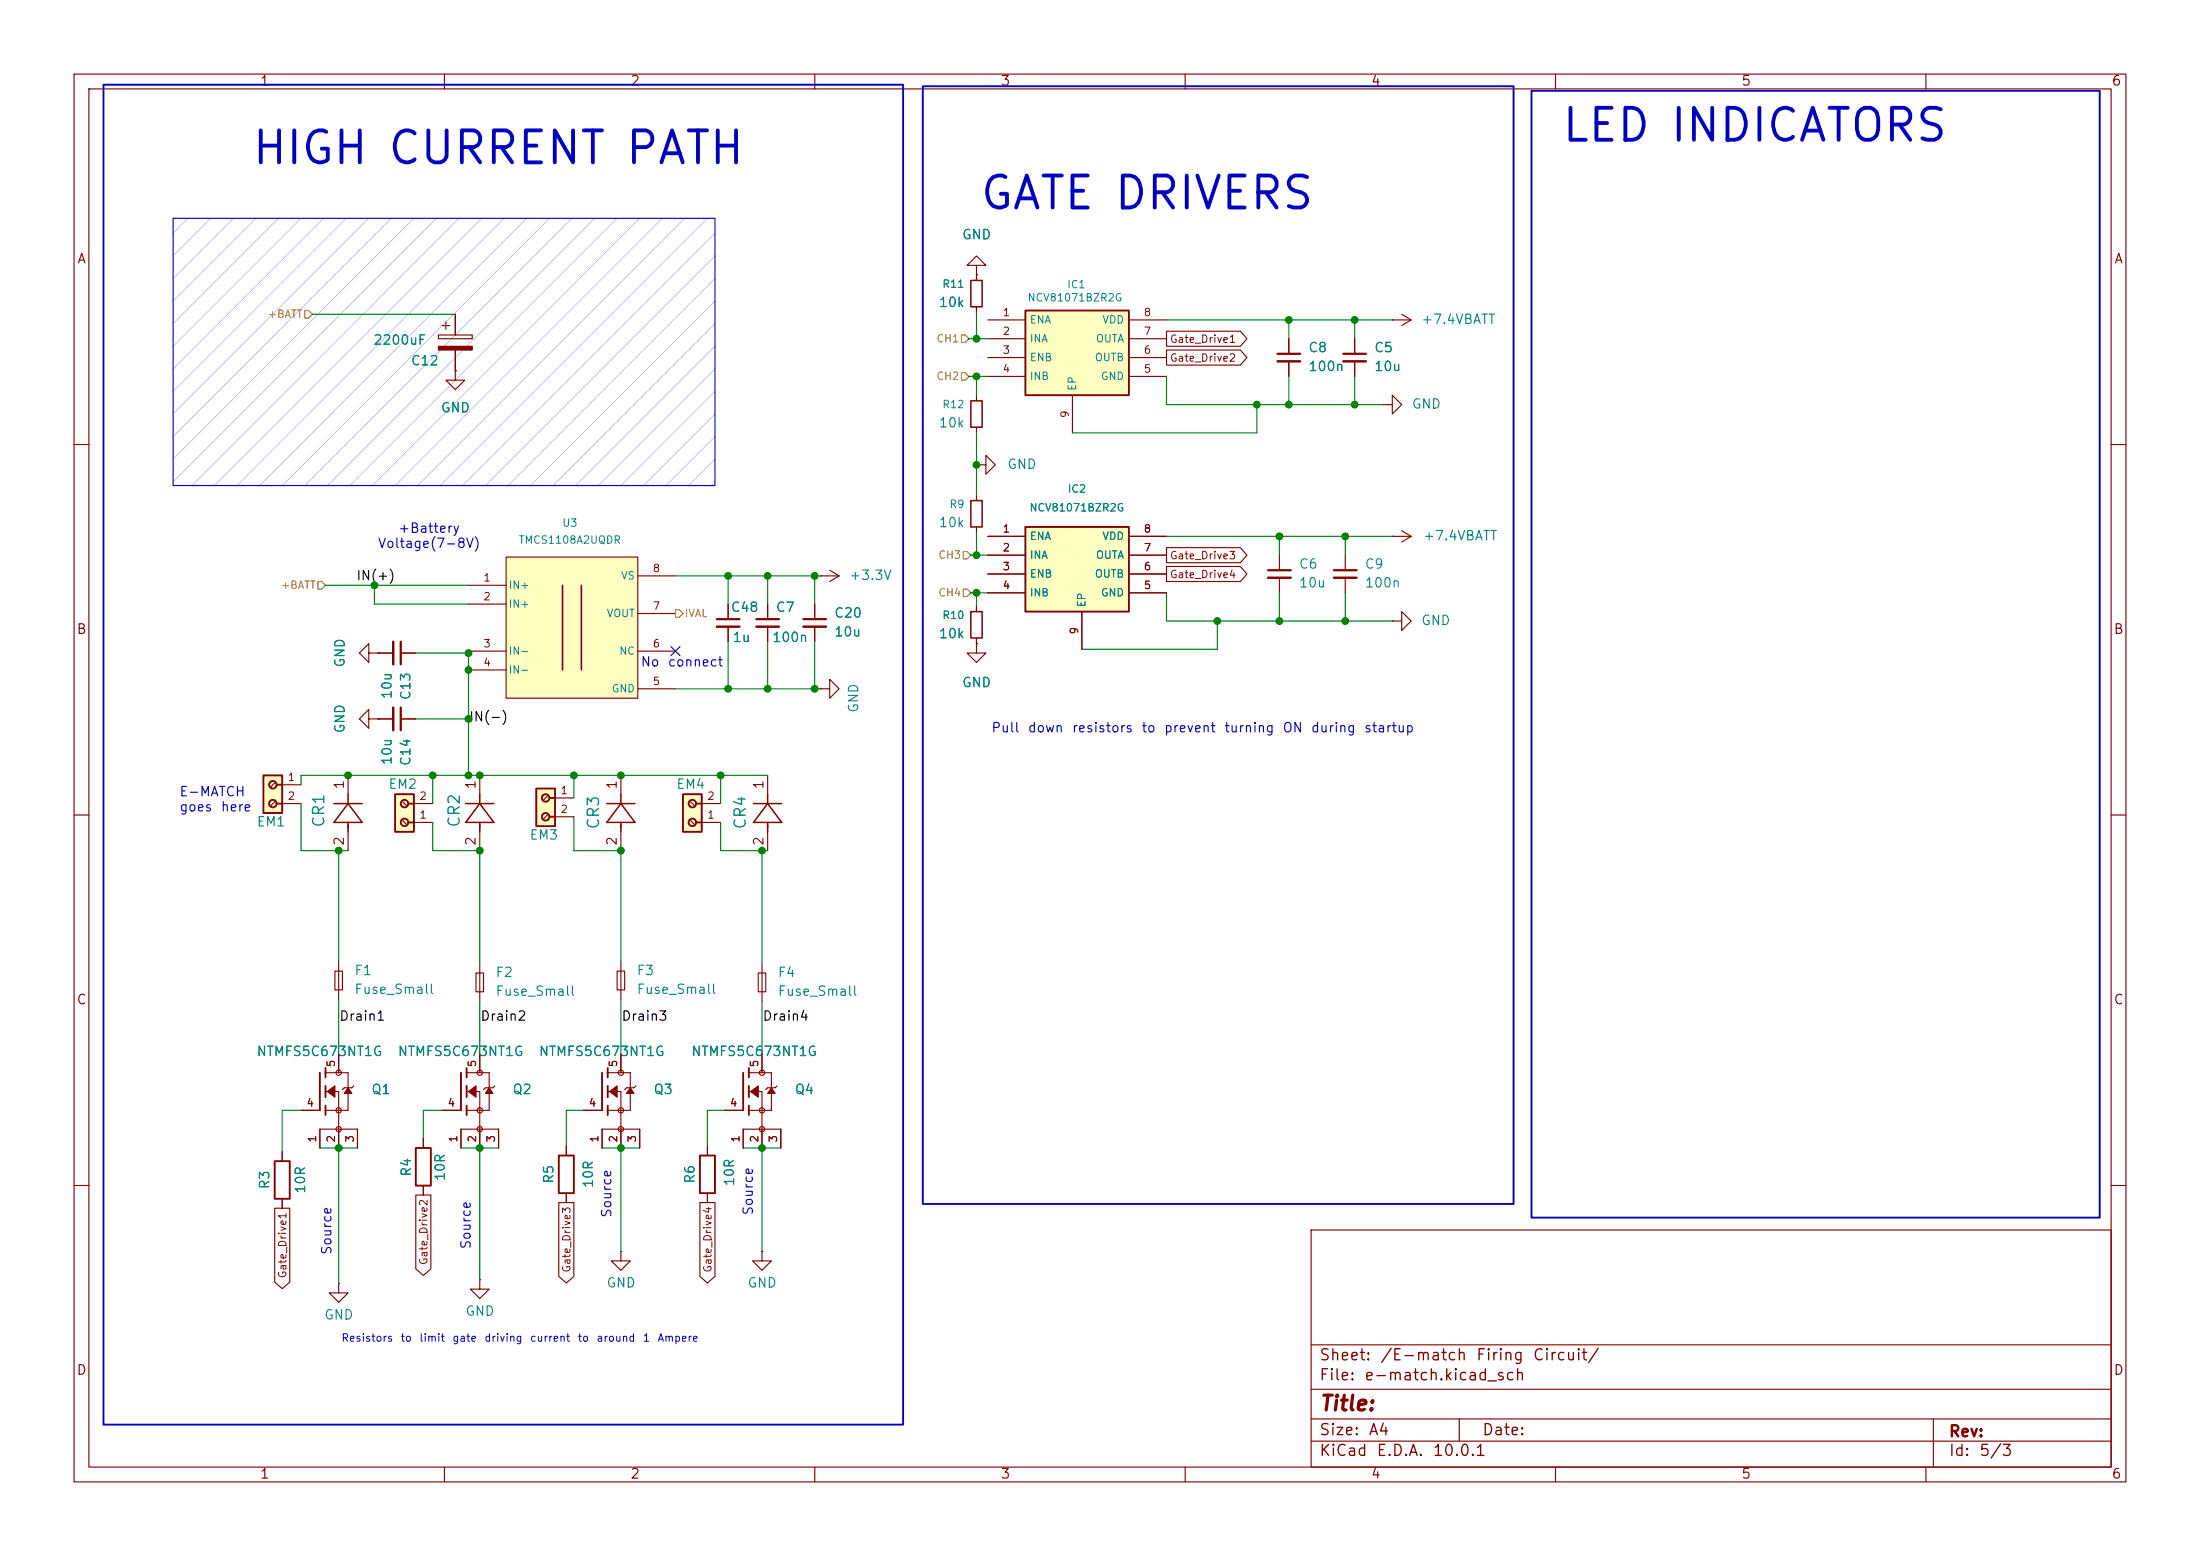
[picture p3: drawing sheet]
<svg xmlns="http://www.w3.org/2000/svg" width="297mm" height="210mm" viewBox="0 0 297 210" stroke-linecap="round" stroke-linejoin="round" font-family="sans-serif">
<g fill="none" stroke="#840000" stroke-width=".15">
<path d="M10 10h277v190h-277zM12 12h273v186h-273zM60 10v2M110 10v2M160 10v2M210 10v2M260 10v2M10 60h2M285 60h2M10 110h2M285 110h2M10 160h2"/>
<path d="M177 166h108v32h-108zM285 160h2M60 198v2M110 198v2M160 198v2M177 194.5h108M177 191.5h108M177 187.5h108M177 181.5h108M197 191.5v3M210 198v2M260 198v2"/>
<path d="M261 191.5v6.5"/>
</g>
<g fill="#9999e7">
<path d="M25.9 65.5l36.1-36.1-36.1 36.2z"/>
<path d="M28.9 65.5l36.2-36.1-36.1 36.2z"/>
<path d="M32 65.5l36.1-36.1-36.1 36.2z"/>
<path d="M35 65.5l36.2-36.1-36.1 36.2z"/>
<path d="M38.1 65.5l36.1-36.1-36.1 36.2z"/>
<path d="M41.1 65.5l36.2-36.1-36.1 36.2z"/>
<path d="M44.2 65.5l36.1-36.1-36.1 36.2z"/>
<path d="M83.3 29.4v.1l-36.1 36.1z"/>
<path d="M86.3 29.4l.1 .1-36.1 36.1z"/>
<path d="M89.4 29.4v.1l-36.1 36.1z"/>
<path d="M92.4 29.4l.1 .1-36.1 36.1z"/>
<path d="M95.5 29.4v.1l-36.1 36.1z"/>
<path d="M96.5 31.5l-34 34.1z"/>
<path d="M96.5 34.5v.1l-31 31z"/>
<path d="M96.5 37.6l-27.9 28z"/>
<path d="M96.5 40.6v.1l-24.9 24.9z"/>
<path d="M96.5 43.7l-21.8 21.9z"/>
<path d="M96.5 46.7v.1l-18.8 18.8z"/>
<path d="M96.5 49.8l-15.7 15.8z"/>
<path d="M83.8 65.5l12.8-12.7-12.8 12.8z"/>
<path d="M86.8 65.5l9.8-9.6-9.7 9.7z"/>
<path d="M89.9 65.5l6.7-6.6-6.7 6.7z"/>
<path d="M92.9 65.5l3.7-3.5-3.6 3.6z"/>
<path d="M96 65.5l.6-.5-.6 .6z"/>
<path d="M58.9 29.4l.1 .1-35.6 35.6z"/>
<path d="M55.9 29.4v.1l-32.5 32.5z"/>
<path d="M52.8 29.4l.1 .1-29.5 29.5z"/>
<path d="M49.8 29.4v.1l-26.4 26.4z"/>
<path d="M46.7 29.4l.1 .1-23.4 23.4z"/>
<path d="M43.7 29.4v.1l-20.3 20.3z"/>
<path d="M40.6 29.4l.1 .1-17.3 17.3z"/>
<path d="M37.6 29.4v.1l-14.2 14.2z"/>
<path d="M34.5 29.4l.1 .1-11.2 11.2z"/>
<path d="M31.5 29.4v.1l-8.1 8.1z"/>
<path d="M28.4 29.4l.1 .1-5.1 5.1z"/>
<path d="M23.3 31.5l2.1-2.1-2 2.1z"/>
</g>
<path d="M92.2 107.2h2.5v5.1h-2.5z" fill="#ffffc2"/>
<g fill="none" stroke="#840000" stroke-width=".25">
<path d="M92.2 107.2h2.5v5.1h-2.5zM94 111h.7M94 108.5h.7"/>
<circle cx="93.5" cy="108.5" r=".51"/>
<circle cx="93.5" cy="111" r=".51"/>
</g>
<g fill="none" stroke="#840000" stroke-width=".15">
<path d="M131.8 53.3v.8M131.8 57.7v.7M186.7 54.6h1.3v-1.3l1.2 1.3-1.2 1.3v-1.3M186.7 54.6h.1M131.8 62.7h1.3v-1.2l1.3 1.2-1.3 1.3v-1.3M131.8 62.7h.1M131.8 66.8v.8M131.8 71.1v.8M51.1 88.1h2M54.1 88.1h2M188 83.8h1.2v-1.2l1.3 1.2-1.3 1.3v-1.3M188 83.8h.1"/>
<path d="M93.2 110.7l.5 .6M93.2 108.2l.5 .5M94.7 111h2.6M94.7 108.5h2.6M103.6 104.6v2.6M103.6 112.3v2.5"/>
</g>
<path d="M131.1 54.1h1.5v3.6h-1.5zM131.1 67.6h1.5v3.5h-1.5zM101.7 108.5h3.8M103.6 107.2v1.3M103.6 111v1.3M103.6 108.5l1.9 2.5h-3.8z" fill="none" stroke="#840000" stroke-width=".2"/>
<path d="M54.1 86.6v3.1" fill="none" stroke="#840000" stroke-width=".3"/>
<path d="M53.1 86.6v3.1" fill="none" stroke="#840000" stroke-width=".33"/>
<path d="M138.4 71.1h14v11.5h-14z" fill="#ffffc2"/>
<path d="M138.4 71.1h14v11.5h-14zM56.1 154.9h2.1v5.1h-2.1zM100.3 144.8v5.1M101.1 144.1v1.3M101.1 146.6v1.5M101.1 149.2v1.3" fill="none" stroke="#840000" stroke-width=".25"/>
<g fill="none" stroke="#840000" stroke-width=".15">
<path d="M188 43.2h.1M188 43.2h2.5M189.2 42.4l1.3 .8M190.5 43.2l-1.3 .7M133.3 72.4h5.1M133.3 74.9h5.1M133.3 77.5h5.1M152.4 72.4h5.1M152.4 74.9h5.1M152.4 77.5h5.1M172.7 74.9v2.1M172.7 78v2"/>
<path d="M181.6 74.9v2.1M181.6 78v2M188 72.4h.1M188 72.4h2.5M189.2 71.6l1.3 .8M190.5 72.4l-1.3 .8M98.3 81.5v2.1M98.3 84.6v2M103.6 81.5v2.1M103.6 84.6v2M110 81.5v2.1M110 84.6v2"/>
<path d="M110.7 93h1.3v-1.3l1.3 1.3-1.3 1.2v-1.2M110.7 93h.1M131.8 86.9v1.2h1.3l-1.3 1.3-1.2-1.3h1.2M131.8 86.9h.1M131.8 81.8v.8M131.8 86.1v.8M133.3 80h5.1M146 82.6v5M152.4 80h5.1M47 104.6v2.6M47 112.3v2.5M83.3 131.1h1v2.5h-1z"/>
<path d="M83.8 129.8v5.1M102.4 131.3h1v2.6h-1zM102.9 130v5.1M57.1 153.7v1.2M97.8 149.9h2.5M100.3 154.9v-2.5h5.1v2.5M101.1 144.8h3v5.1h-3M101.1 147.3h1.8v7.6M102.9 142.2v2.6M104.9 146.6l-.3 .2h-1l-.2 .3M57.1 160v1.3"/>
<circle cx="102.9" cy="152.4" r=".36"/>
<circle cx="102.9" cy="149.9" r=".36"/>
<circle cx="102.9" cy="144.8" r=".36"/>
</g>
<path d="M171.2 77h3M180.1 77h3M96.8 83.6h3M102.1 83.6h3.1M108.5 83.6h3" fill="none" stroke="#840000" stroke-width=".3"/>
<path d="M171.2 78h3M180.1 78h3M96.8 84.6h3M102.1 84.6h3.1M108.5 84.6h3" fill="none" stroke="#840000" stroke-width=".33"/>
<path d="M131.1 82.6h1.5v3.5h-1.5zM45.1 108.5h3.8M47 107.2v1.3M47 111v1.3M47 108.5l1.9 2.5h-3.8z" fill="none" stroke="#840000" stroke-width=".2"/>
<g fill="#840000" stroke="#840000" stroke-width=".15">
<path d="M101.3 147.3l1.1-.7v1.5z"/>
<path d="M104.1 146.8l.5 .8h-1z"/>
</g>
<path d="M68.3 75.2h17.8v19h-17.8z" fill="#ffffc2"/>
<path d="M75.9 79v11.4M78.5 79v11.4" fill="none" stroke="#840000" stroke-width=".2"/>
<g fill="none" stroke="#840000" stroke-width=".15">
<path d="M131.8 35.8h1.3l-1.3-1.3-1.2 1.3h1.2v1.3M131.8 37.1h.1M59.2 45.2h4.6v.5h-4.6zM59.7 43.9h1M60.2 43.4v1.1M61.5 50v1.3h1.2l-1.2 1.3-1.3-1.3h1.3M61.5 50h.1M61.5 42.4v2.8M61.5 47.2v2.8M174 45.7v2.1M174 48.8v2M63.2 79h5.1"/>
<path d="M68.3 75.2h17.8v19h-17.8zM86.1 77.7h5.1M110.7 77.7h.1M110.7 77.7h2.6M112 77l1.3 .7M113.3 77.7l-1.3 .8M49.8 97v-1.2l-1.3 1.2 1.3 1.3v-1.3h1.3M51.1 97h.1M63.2 81.5h5.1M63.2 87.9h5.1M63.2 90.4h5.1M86.1 87.9h5.1"/>
<path d="M86.1 93h5.1M86.1 82.8h5.1M45.2 131.1h1v2.5h-1zM45.7 129.8v5.1M64.3 131.3h1v2.6h-1zM64.8 130v5.1M59.7 149.9h2.5M62.2 154.9v-2.5h5.1v2.5M63 144.8h3v5.1h-3M63 147.3h1.8v7.6M64.8 142.2v2.6M66.8 146.6l-.3 .2h-1l-.2 .3"/>
<path d="M78.7 149.9h2.6M81.3 154.9v-2.5h5.1v2.5M82 144.8h3.1v5.1h-3.1M82 147.3h1.8v7.6M83.8 142.2v2.6M85.9 146.6l-.3 .2h-1l-.3 .3"/>
<circle cx="64.8" cy="152.4" r=".36"/>
<circle cx="64.8" cy="144.8" r=".36"/>
<circle cx="64.8" cy="149.9" r=".36"/>
<circle cx="83.8" cy="152.4" r=".36"/>
<circle cx="83.8" cy="144.8" r=".36"/>
<circle cx="83.8" cy="149.9" r=".36"/>
</g>
<path d="M62.2 144.8v5.1M63 144.1v1.3M63 146.6v1.5M63 149.2v1.3M81.3 144.8v5.1M82 144.1v1.3M82 146.6v1.5M82 149.2v1.3" fill="none" stroke="#840000" stroke-width=".25"/>
<g fill="#840000" stroke="#840000" stroke-width=".15">
<path d="M82.3 147.3l1-.7v1.5z"/>
<path d="M85.1 146.8l.5 .8h-1z"/>
<path d="M63.2 147.3l1.1-.7v1.5z"/>
<path d="M66 146.8l.5 .8h-1z"/>
<path d="M59.2 46.7h4.6v.5h-4.6z"/>
</g>
<path d="M172.5 47.8h3" fill="none" stroke="#840000" stroke-width=".3"/>
<path d="M172.5 48.8h3" fill="none" stroke="#840000" stroke-width=".33"/>
<path d="M138.4 41.9h14v11.4h-14z" fill="#ffffc2"/>
<path d="M138.4 41.9h14v11.4h-14zM37.1 156.7h2v5.1h-2zM43.2 144.8v5.1M43.9 144.1v1.3M43.9 146.6v1.5M43.9 149.2v1.3" fill="none" stroke="#840000" stroke-width=".25"/>
<g fill="none" stroke="#840000" stroke-width=".15">
<path d="M133.3 43.2h5.1M133.3 45.7h5.1M133.3 48.3h5.1M133.3 50.8h5.1M144.8 53.3v5.1M152.4 43.2h5.1M152.4 45.7h5.1M152.4 48.3h5.1M152.4 50.8h5.1M38.1 155.4v1.3M40.6 149.9h2.6M43.2 154.9v-2.5h5.1v2.5"/>
<path d="M43.9 144.8h3.1v5.1h-3.1M43.9 147.3h1.8v7.6M45.7 142.2v2.6M47.8 146.6l-.3 .2h-1l-.3 .3M38.1 161.8v1.3"/>
<circle cx="45.7" cy="144.8" r=".36"/>
<circle cx="45.7" cy="152.4" r=".36"/>
<circle cx="45.7" cy="149.9" r=".36"/>
</g>
<g fill="#840000" stroke="#840000" stroke-width=".15">
<path d="M44.2 147.3l1-.7v1.5z"/>
<path d="M47 146.8l.5 .8h-1z"/>
</g>
<path d="M72.4 106.4h2.5v5.1h-2.5z" fill="#ffffc2"/>
<g fill="none" stroke="#840000" stroke-width=".25">
<path d="M72.4 106.4h2.5v5.1h-2.5zM74.2 107.7h.7M74.2 110.2h.7"/>
<circle cx="73.7" cy="107.7" r=".51"/>
<circle cx="73.7" cy="110.2" r=".51"/>
</g>
<path d="M182.9 45.7v2.1M182.9 48.8v2M73.9 107.4l-.5 .6M73.9 110l-.5 .5M74.9 107.7h2.6M74.9 110.2h2.6M83.8 104.6v2.6M83.8 112.3v2.5" fill="none" stroke="#840000" stroke-width=".15"/>
<path d="M181.4 47.8h3" fill="none" stroke="#840000" stroke-width=".3"/>
<path d="M181.4 48.8h3" fill="none" stroke="#840000" stroke-width=".33"/>
<path d="M81.9 108.5h3.8M83.8 107.2v1.3M83.8 111v1.3M83.8 108.5l1.9 2.5h-3.8z" fill="none" stroke="#840000" stroke-width=".2"/>
<path d="M53.3 107.2h2.6v5.1h-2.6z" fill="#ffffc2"/>
<g fill="none" stroke="#840000" stroke-width=".25">
<path d="M53.3 107.2h2.6v5.1h-2.6zM55.1 111h.8M55.1 108.5h.8M75.4 156h2.1v5h-2.1zM94.5 156h2v5h-2z"/>
<circle cx="54.6" cy="108.5" r=".51"/>
<circle cx="54.6" cy="111" r=".51"/>
</g>
<g fill="none" stroke="#840000" stroke-width=".15">
<path d="M131.8 37.1v.7M131.8 41.4v.8M49.8 88.1v-1.2l-1.3 1.2 1.3 1.3v-1.3h1.3M51.1 88.1h.1M51.1 97h2M54.1 97h2M54.4 110.7l.5 .6M54.4 108.2l.5 .5M55.9 111h2.5M55.9 108.5h2.5M64.8 104.6v2.6M64.8 112.3v2.5"/>
<path d="M76.5 154.7v1.3M95.5 154.7v1.3M64.8 172.7v1.3h1.2l-1.2 1.3-1.3-1.3h1.3M64.8 172.7h.1M76.5 161v1.3M83.8 168.9v1.3h1.3l-1.3 1.3-1.3-1.3h1.3M83.8 168.9h.1M95.5 161v1.3"/>
</g>
<path d="M131.1 37.8h1.5v3.6h-1.5zM62.9 108.5h3.8M64.8 107.2v1.3M64.8 111v1.3M64.8 108.5l1.9 2.5h-3.8z" fill="none" stroke="#840000" stroke-width=".2"/>
<path d="M54.1 95.5v3.1" fill="none" stroke="#840000" stroke-width=".3"/>
<path d="M53.1 95.5v3.1" fill="none" stroke="#840000" stroke-width=".33"/>
<path d="M35.6 104.6h2.5v5.1h-2.5z" fill="#ffffc2"/>
<g fill="none" stroke="#840000" stroke-width=".25">
<path d="M35.6 104.6h2.5v5.1h-2.5zM37.3 105.9h.8M37.3 108.5h.8"/>
<circle cx="36.8" cy="105.9" r=".51"/>
<circle cx="36.8" cy="108.5" r=".51"/>
</g>
<g fill="none" stroke="#840000" stroke-width=".15">
<path d="M131.8 37.1h.1M131.8 37.1v.7M61.5 50h.1M61.5 42.4v2.8M61.5 47.2v2.8M131.8 41.4v.8M157.5 44.7h9.9l.9 1-.9 1h-9.9zM157.5 47.2h9.9l.9 1.1-.9 1h-9.9zM174 45.7v2.1M174 48.8v2M182.9 45.7v2.1M182.9 48.8v2"/>
<path d="M133.3 72.4h5.1M133.3 74.9h5.1M133.3 77.5h5.1M152.4 72.4h5.1M152.4 74.9h5.1M152.4 77.5h5.1M157.5 73.9h9.9l.9 1-.9 1h-9.9zM157.5 76.5h9.9l.9 1-.9 1h-9.9zM51.1 88.1h.1M51.1 97h.1M51.1 97h2M51.1 88.1h2"/>
<path d="M54.1 97h2M54.1 88.1h2M98.3 81.5v2.1M98.3 84.6v2M103.6 81.5v2.1M103.6 84.6v2M110 81.5v2.1M110 84.6v2M131.8 86.9h.1M131.8 81.8v.8M131.8 86.1v.8M133.3 80h5.1"/>
<path d="M146 82.6v5M152.4 80h5.1M37.1 105.7l-.5 .5M37.1 108.2l-.5 .5M38.1 105.9h2.5M38.1 108.5h2.5M38.1 155.4v1.3M40.6 149.9h2.6M43.2 152.4v2.5M45.7 142.2v2.6M45.7 152.4v2.5M48.3 152.4v2.5"/>
<path d="M57.1 153.7v1.2M59.7 149.9h2.5M62.2 152.4v2.5M64.8 142.2v2.6M64.8 152.4v2.5M67.3 152.4v2.5M76.5 154.7v1.3M78.7 149.9h2.6M81.3 152.4v2.5M83.8 142.2v2.6M83.8 152.4v2.5M86.4 152.4v2.5"/>
<path d="M95.5 154.7v1.3M97.8 149.9h2.5M100.3 152.4v2.5M102.9 142.2v2.6M102.9 152.4v2.5M105.4 152.4v2.5M37.1 163.1h2v9.9l-1 .9-1-.9zM38.1 161.8v1.3M45.7 173.2v1.3h1.3l-1.3 1.3-1.3-1.3h1.3M45.7 173.2h.1M56.1 161.3h2.1v10l-1.1 .8-1-.8zM57.1 160v1.3"/>
<path d="M75.4 162.3h2.1v10l-1 .9-1.1-.9zM76.5 161v1.3M94.5 162.3h2v10l-1 .9-1-.9zM95.5 161v1.3M102.9 168.9v1.3h1.2l-1.2 1.3-1.3-1.3h1.3M102.9 168.9h.1"/>
</g>
<path d="M41.1 41.9h.6l.5 .5-.5 .5h-.6zM129.8 50.3h.5l.5 .5-.5 .5h-.5zM129.8 45.2h.5l.5 .5-.5 .5h-.5zM42.9 78.5h.5l.5 .5-.5 .5h-.5zM130 79.5h.6l.5 .5-.5 .5h-.6zM130 74.4h.6l.5 .5-.5 .5h-.6zM91.2 82.3h.5l.5 .5-.5 .5h-.5z" fill="none" stroke="#848400" stroke-width=".15"/>
<g fill="none" stroke="#008400" stroke-width=".15">
<path d="M42.2 42.4h19.3M130.8 45.7h2.5M130.8 50.8h2.5M131.8 42.2v3.5M131.8 50.8v2.5M131.8 58.4v8.4M157.5 50.8v3.8h29.2M157.5 43.2h30.5M169.7 54.6v3.8h-24.9M174 43.2v2.5M174 50.8v3.8M182.9 43.2v2.5"/>
<path d="M182.9 50.8v3.8M43.9 79h19.3M50.5 79v2.5h12.7M91.2 77.7h19.5M98.3 77.7v3.8M103.6 77.7v3.8M110 77.7v3.8M131.1 74.9h2.2M131.8 71.9v3M157.5 72.4h30.5M172.7 72.4v2.5M181.6 72.4v2.5"/>
<path d="M56.1 97h7.1M56.1 88.1h7.1M63.2 87.9v16.7M91.2 93h19.5M98.3 86.6v6.4M103.6 86.6v6.4M110 86.6v6.4M131.1 80h2.2M131.8 80v1.8M157.5 80v3.8h30.5M164.3 83.8v3.8h-18.3M172.7 80v3.8"/>
<path d="M181.6 80v3.8M40.6 108.5v6.3h6.4M45.7 114.8v15M58.4 111v3.8h6.4v15.2M58.4 104.6v3.9M77.5 110.2v4.6h6.3v15M77.5 104.6v3.1M97.3 104.6v3.9M97.3 111v3.8h6.3M102.9 114.8v15.2M103.6 104.6h-63v1.3M45.7 134.9v7.3"/>
<path d="M64.8 135.1v7.1M83.8 134.9v7.3M102.9 135.1v7.1M40.6 149.9h-2.5v5.5M43.2 154.9h5.1M45.7 154.9v18.3M59.7 149.9h-2.6v3.8M62.2 154.9h5.1M64.8 154.9v17.8M78.7 149.9h-2.2v4.8M81.3 154.9h5.1M83.8 154.9v14"/>
<path d="M97.8 149.9h-2.3v4.8M100.3 154.9h5.1M102.9 154.9v14"/>
</g>
<path d="M90.6 87.3l1.2 1.2M91.8 87.3l-1.2 1.2" fill="none" stroke="#000084" stroke-width=".15"/>
<path d="M14 11.4h107.9v180.9h-107.9zM124.6 11.6h79.7v150.9h-79.7zM206.8 12.3h76.7v152h-76.7z" fill="none" stroke="#0000c2" stroke-width=".25"/>
<path d="M23.4 29.5h73.1v36h-73.1z" fill="none" stroke="#0000c2" stroke-width=".15"/>
<g fill="#008400" stroke="#008400" stroke-width=".14">
<circle cx="102.9" cy="154.9" r=".46"/>
<circle cx="83.8" cy="114.8" r=".46"/>
<circle cx="64.8" cy="154.9" r=".46"/>
<circle cx="64.8" cy="114.8" r=".46"/>
<circle cx="102.9" cy="114.8" r=".46"/>
<circle cx="83.8" cy="154.9" r=".46"/>
<circle cx="45.7" cy="154.9" r=".46"/>
<circle cx="50.5" cy="79" r=".46"/>
<circle cx="110" cy="93" r=".46"/>
<circle cx="64.8" cy="104.6" r=".46"/>
<circle cx="58.4" cy="104.6" r=".46"/>
<circle cx="63.2" cy="88.1" r=".46"/>
<circle cx="131.8" cy="74.9" r=".46"/>
<circle cx="131.8" cy="80" r=".46"/>
<circle cx="131.8" cy="62.7" r=".46"/>
<circle cx="131.8" cy="50.8" r=".46"/>
<circle cx="63.2" cy="90.4" r=".46"/>
<circle cx="103.6" cy="93" r=".46"/>
<circle cx="97.3" cy="104.6" r=".46"/>
<circle cx="77.5" cy="104.6" r=".46"/>
<circle cx="83.8" cy="104.6" r=".46"/>
<circle cx="63.2" cy="104.6" r=".46"/>
<circle cx="98.3" cy="93" r=".46"/>
<circle cx="45.7" cy="114.8" r=".46"/>
<circle cx="63.2" cy="97" r=".46"/>
<circle cx="47" cy="104.6" r=".46"/>
<circle cx="110" cy="77.7" r=".46"/>
<circle cx="103.6" cy="77.7" r=".46"/>
<circle cx="164.3" cy="83.8" r=".46"/>
<circle cx="98.3" cy="77.7" r=".46"/>
<circle cx="174" cy="54.6" r=".46"/>
<circle cx="169.7" cy="54.6" r=".46"/>
<circle cx="174" cy="43.2" r=".46"/>
<circle cx="182.9" cy="43.2" r=".46"/>
<circle cx="181.6" cy="72.4" r=".46"/>
<circle cx="131.8" cy="45.7" r=".46"/>
<circle cx="182.9" cy="54.6" r=".46"/>
<circle cx="172.7" cy="83.8" r=".46"/>
<circle cx="181.6" cy="83.8" r=".46"/>
<circle cx="172.7" cy="72.4" r=".46"/>
</g>
<g font-size="4.3" fill="#0000c2">
<text x="33.7" y="23.2">HIGH CURRENT PATH</text>
<text x="210.6" y="20.2">LED INDICATORS</text>
<text x="132" y="29.3">GATE DRIVERS</text>
</g>
<text font-size="2" fill="#840000" x="178" y="190.9">Title:</text>
<g font-size="1.5" fill="#008484">
<text x="44.2" y="111.8" transform="rotate(-90 44.2 111.8)">CR1</text>
<text x="62.5" y="111.8" transform="rotate(-90 62.5 111.8)">CR2</text>
<text x="81.3" y="112.1" transform="rotate(-90 81.3 112.1)">CR3</text>
<text x="101.1" y="112.1" transform="rotate(-90 101.1 112.1)">CR4</text>
</g>
<g font-size="1.5" fill="#840000">
<text x="178" y="184">Sheet:</text>
<text x="186.2" y="184">/E-match</text>
<text x="199.2" y="184">Firing</text>
<text x="206.8" y="184">Circuit/</text>
<text x="178" y="186.7">File:</text>
<text x="184.1" y="186.7">e-match.kicad_sch</text>
<text x="178" y="196.9">KiCad</text>
<text x="178" y="194.1">Size:</text>
<text x="184.7" y="194.1">A4</text>
<text x="185.7" y="196.9">E.D.A.</text>
<text x="193.3" y="196.9">10.0.1</text>
<text x="200" y="194.1">Date:</text>
<text x="263" y="194.3">Rev:</text>
<text x="263" y="196.9">Id:</text>
<text x="267.1" y="196.9">5/3</text>
</g>
<g font-size="1.3" fill="#840000">
<text x="35" y="11.9">1</text>
<text x="85" y="11.9">2</text>
<text x="135" y="11.9">3</text>
<text x="185" y="11.9">4</text>
<text x="235" y="11.9">5</text>
<text x="285" y="11.9">6</text>
<text x="10.3" y="35.9">A</text>
<text x="285.3" y="35.9">A</text>
<text x="10.3" y="85.9">B</text>
<text x="285.3" y="85.9">B</text>
<text x="46.7" y="106.6" transform="rotate(-90 46.7 106.6)">1</text>
<text x="64.5" y="106.6" transform="rotate(-90 64.5 106.6)">1</text>
<text x="83.6" y="106.6" transform="rotate(-90 83.6 106.6)">1</text>
<text x="103.4" y="106.6" transform="rotate(-90 103.4 106.6)">1</text>
<text x="46.7" y="114.2" transform="rotate(-90 46.7 114.2)">2</text>
<text x="64.5" y="114.2" transform="rotate(-90 64.5 114.2)">2</text>
<text x="83.6" y="114.2" transform="rotate(-90 83.6 114.2)">2</text>
<text x="103.4" y="114.2" transform="rotate(-90 103.4 114.2)">2</text>
<text x="10.3" y="135.9">C</text>
<text x="285.3" y="135.9">C</text>
<text x="10.3" y="185.9">D</text>
<text x="285.3" y="185.9">D</text>
<text x="35" y="199.9">1</text>
<text x="85" y="199.9">2</text>
<text x="135" y="199.9">3</text>
<text x="185" y="199.9">4</text>
<text x="235" y="199.9">5</text>
<text x="285" y="199.9">6</text>
</g>
<g font-size="1.3" fill="#008484">
<text x="129.8" y="32.6">GND</text>
<text x="126.6" y="41.8">10k</text>
<text x="50.3" y="46.8">2200uF</text>
<text x="176.5" y="47.9">C8</text>
<text x="185.4" y="47.9">C5</text>
<text x="191.8" y="44">+7.4VBATT</text>
<text x="55.4" y="49.6">C12</text>
<text x="176.5" y="50.4">100n</text>
<text x="185.4" y="50.4">10u</text>
<text x="59.4" y="56">GND</text>
<text x="126.6" y="58">10k</text>
<text x="190.5" y="55.5">GND</text>
<text x="135.9" y="63.6">GND</text>
<text x="126.6" y="71.5">10k</text>
<text x="175.3" y="77.1">C6</text>
<text x="184.2" y="77.1">C9</text>
<text x="192" y="73.3">+7.4VBATT</text>
<text x="98.6" y="82.9">C48</text>
<text x="104.7" y="82.9">C7</text>
<text x="112.5" y="83.7">C20</text>
<text x="114.6" y="78.6">+3.3V</text>
<text x="175.3" y="79.6">10u</text>
<text x="184.2" y="79.6">100n</text>
<text x="98.8" y="87">1u</text>
<text x="104.1" y="87">100n</text>
<text x="112.5" y="86.2">10u</text>
<text x="126.6" y="86.5">10k</text>
<text x="191.8" y="84.7">GND</text>
<text x="46.8" y="90.2" transform="rotate(-90 46.8 90.2)">GND</text>
<text x="53.2" y="94.5" transform="rotate(-90 53.2 94.5)">10u</text>
<text x="55.7" y="94.6" transform="rotate(-90 55.7 94.6)">C13</text>
<text x="129.8" y="93.1">GND</text>
<text x="46.8" y="99.1" transform="rotate(-90 46.8 99.1)">GND</text>
<text x="116.2" y="96.3" transform="rotate(-90 116.2 96.3)">GND</text>
<text x="52.3" y="106.8">EM2</text>
<text x="53.2" y="103.3" transform="rotate(-90 53.2 103.3)">10u</text>
<text x="55.7" y="103.5" transform="rotate(-90 55.7 103.5)">C14</text>
<text x="91.2" y="106.8">EM4</text>
<text x="34.6" y="111.9">EM1</text>
<text x="71.4" y="113.6">EM3</text>
<text x="47.8" y="131.9">F1</text>
<text x="85.9" y="131.9">F3</text>
<text x="47.8" y="134.5">Fuse_Small</text>
<text x="66.8" y="132.2">F2</text>
<text x="66.8" y="134.7">Fuse_Small</text>
<text x="85.9" y="134.5">Fuse_Small</text>
<text x="104.9" y="132.2">F4</text>
<text x="104.9" y="134.7">Fuse_Small</text>
<text x="34.6" y="142.8">NTMFS5C673NT1G</text>
<text x="53.6" y="142.8">NTMFS5C673NT1G</text>
<text x="72.7" y="142.8">NTMFS5C673NT1G</text>
<text x="93.2" y="142.8">NTMFS5C673NT1G</text>
<text x="50" y="148">Q1</text>
<text x="69.1" y="148">Q2</text>
<text x="88.1" y="148">Q3</text>
<text x="107.2" y="148">Q4</text>
<text x="36.7" y="160.6" transform="rotate(-90 36.7 160.6)">R3</text>
<text x="41.5" y="161.2" transform="rotate(-90 41.5 161.2)">10R</text>
<text x="55.8" y="158.9" transform="rotate(-90 55.8 158.9)">R4</text>
<text x="60.4" y="159.5" transform="rotate(-90 60.4 159.5)">10R</text>
<text x="75" y="159.8" transform="rotate(-90 75 159.8)">R5</text>
<text x="80.4" y="160.4" transform="rotate(-90 80.4 160.4)">10R</text>
<text x="94.1" y="159.8" transform="rotate(-90 94.1 159.8)">R6</text>
<text x="99.4" y="160.2" transform="rotate(-90 99.4 160.2)">10R</text>
<text x="43.7" y="178.4">GND</text>
<text x="62.7" y="177.9">GND</text>
<text x="81.8" y="174.1">GND</text>
<text x="100.8" y="174.1">GND</text>
</g>
<g font-size="1.3" fill="#0000c2">
<text x="50.9" y="74.3">Voltage(7-8V)</text>
<text x="53.7" y="72.2">+Battery</text>
<text x="86.4" y="90.3">No</text>
<text x="90.1" y="90.3">connect</text>
<text x="133.7" y="99.2">Pull</text>
<text x="138.7" y="99.2">down</text>
<text x="144.6" y="99.2">resistors</text>
<text x="154" y="99.2">to</text>
<text x="157.1" y="99.2">prevent</text>
<text x="165.2" y="99.2">turning</text>
<text x="173.1" y="99.2">ON</text>
<text x="176.9" y="99.2">during</text>
<text x="184.1" y="99.2">startup</text>
<text x="24.1" y="107.8">E-MATCH</text>
<text x="24.1" y="109.8">goes</text>
<text x="29.7" y="109.8">here</text>
<text x="82.8" y="164.4" transform="rotate(-90 82.8 164.4)">Source</text>
<text x="102" y="164.1" transform="rotate(-90 102 164.1)">Source</text>
<text x="45.1" y="169.5" transform="rotate(-90 45.1 169.5)">Source</text>
<text x="63.9" y="168.7" transform="rotate(-90 63.9 168.7)">Source</text>
</g>
<g font-size="1.3">
<text x="48" y="78.6">IN(+)</text>
<text x="63.2" y="97.7">IN(-)</text>
<text x="45.7" y="138.1">Drain1</text>
<text x="64.8" y="138.1">Drain2</text>
<text x="83.8" y="138.1">Drain3</text>
<text x="102.9" y="138.1">Drain4</text>
</g>
<g font-size="1" fill="#008484">
<text x="127.1" y="39.1">R11</text>
<text x="138.6" y="40.9">NCV81071BZR2G</text>
<text x="144" y="39.2">IC1</text>
<text x="138.9" y="43.9">ENA</text>
<text x="138.9" y="46.5">INA</text>
<text x="147.9" y="46.5">OUTA</text>
<text x="148.7" y="43.9">VDD</text>
<text x="138.9" y="49">ENB</text>
<text x="138.9" y="51.5">INB</text>
<text x="145.5" y="52.8" transform="rotate(-90 145.5 52.8)">EP</text>
<text x="147.7" y="49">OUTB</text>
<text x="148.5" y="51.5">GND</text>
<text x="127.1" y="55.3">R12</text>
<text x="75.8" y="71.3">U3</text>
<text x="128.1" y="68.8">R9</text>
<text x="138.9" y="69.3">NCV81071BZR2G</text>
<text x="144.1" y="66.7">IC2</text>
<text x="69.9" y="73.6">TMCS1108A2UQDR</text>
<text x="138.9" y="73.1">ENA</text>
<text x="138.9" y="75.7">INA</text>
<text x="147.9" y="75.7">OUTA</text>
<text x="148.7" y="73.1">VDD</text>
<text x="68.6" y="79.7">IN+</text>
<text x="68.6" y="82.3">IN+</text>
<text x="81.8" y="83.5">VOUT</text>
<text x="83.8" y="78.5">VS</text>
<text x="127.1" y="83.8">R10</text>
<text x="138.9" y="78.2">ENB</text>
<text x="138.9" y="80.7">INB</text>
<text x="146.8" y="82" transform="rotate(-90 146.8 82)">EP</text>
<text x="147.7" y="78.2">OUTB</text>
<text x="148.5" y="80.7">GND</text>
<text x="68.6" y="88.6">IN-</text>
<text x="83.5" y="88.6">NC</text>
<text x="68.6" y="91.2">IN-</text>
<text x="82.5" y="93.7">GND</text>
</g>
<g font-size="1" fill="#848400">
<text x="36" y="43.2">+BATT</text>
<text x="126.3" y="46.5">CH1</text>
<text x="126.3" y="51.5">CH2</text>
<text x="126.6" y="75.7">CH3</text>
<text x="37.8" y="79.7">+BATT</text>
<text x="92.4" y="83.5">IVAL</text>
<text x="126.6" y="80.7">CH4</text>
</g>
<g font-size="1" fill="#840000">
<text x="135.3" y="42.9">1</text>
<text x="135.3" y="45.5">2</text>
<text x="154.3" y="45.5">7</text>
<text x="154.3" y="42.9">8</text>
<text x="157.9" y="46.5">Gate_Drive1</text>
<text x="135.3" y="48">3</text>
<text x="135.3" y="50.5">4</text>
<text x="154.3" y="50.5">5</text>
<text x="154.3" y="48">6</text>
<text x="157.9" y="49.1">Gate_Drive2</text>
<text x="144.5" y="56.5" transform="rotate(-90 144.5 56.5)">9</text>
<text x="88" y="77.5">8</text>
<text x="135.3" y="72.1">1</text>
<text x="135.3" y="74.7">2</text>
<text x="135.3" y="77.2">3</text>
<text x="154.3" y="77.2">6</text>
<text x="154.3" y="74.7">7</text>
<text x="154.3" y="72.1">8</text>
<text x="157.9" y="75.7">Gate_Drive3</text>
<text x="65.2" y="78.7">1</text>
<text x="65.2" y="81.3">2</text>
<text x="88" y="82.6">7</text>
<text x="135.3" y="79.8">4</text>
<text x="154.3" y="79.8">5</text>
<text x="157.9" y="78.3">Gate_Drive4</text>
<text x="65.2" y="87.6">3</text>
<text x="88" y="87.6">6</text>
<text x="145.8" y="85.7" transform="rotate(-90 145.8 85.7)">9</text>
<text x="65.2" y="90.2">4</text>
<text x="88" y="92.7">5</text>
<text x="38.8" y="105.7">1</text>
<text x="75.6" y="107.4">1</text>
<text x="38.8" y="108.2">2</text>
<text x="56.5" y="110.7">1</text>
<text x="56.5" y="108.2">2</text>
<text x="75.6" y="110">2</text>
<text x="95.4" y="110.7">1</text>
<text x="95.4" y="108.2">2</text>
<text x="41.3" y="149.6">4</text>
<text x="45.5" y="144.1" transform="rotate(-90 45.5 144.1)">5</text>
<text x="60.3" y="149.6">4</text>
<text x="64.5" y="144.1" transform="rotate(-90 64.5 144.1)">5</text>
<text x="79.4" y="149.6">4</text>
<text x="83.6" y="144.1" transform="rotate(-90 83.6 144.1)">5</text>
<text x="98.4" y="149.6">4</text>
<text x="102.6" y="144.1" transform="rotate(-90 102.6 144.1)">5</text>
<text x="42.9" y="154.3" transform="rotate(-90 42.9 154.3)">1</text>
<text x="45.5" y="154.3" transform="rotate(-90 45.5 154.3)">2</text>
<text x="48" y="154.3" transform="rotate(-90 48 154.3)">3</text>
<text x="62" y="154.3" transform="rotate(-90 62 154.3)">1</text>
<text x="64.5" y="154.3" transform="rotate(-90 64.5 154.3)">2</text>
<text x="67.1" y="154.3" transform="rotate(-90 67.1 154.3)">3</text>
<text x="81" y="154.3" transform="rotate(-90 81 154.3)">1</text>
<text x="83.6" y="154.3" transform="rotate(-90 83.6 154.3)">2</text>
<text x="86.1" y="154.3" transform="rotate(-90 86.1 154.3)">3</text>
<text x="100.1" y="154.3" transform="rotate(-90 100.1 154.3)">1</text>
<text x="102.6" y="154.3" transform="rotate(-90 102.6 154.3)">2</text>
<text x="105.2" y="154.3" transform="rotate(-90 105.2 154.3)">3</text>
<text x="38.9" y="172.6" transform="rotate(-90 38.9 172.6)">Gate_Drive1</text>
<text x="58" y="170.8" transform="rotate(-90 58 170.8)">Gate_Drive2</text>
<text x="77.3" y="171.8" transform="rotate(-90 77.3 171.8)">Gate_Drive3</text>
<text x="96.3" y="171.8" transform="rotate(-90 96.3 171.8)">Gate_Drive4</text>
</g>
<g font-size="1" fill="#0000c2">
<text x="46" y="181.3">Resistors</text>
<text x="54" y="181.3">to</text>
<text x="56.5" y="181.3">limit</text>
<text x="61" y="181.3">gate</text>
<text x="65.3" y="181.3">driving</text>
<text x="71.5" y="181.3">current</text>
<text x="77.9" y="181.3">to</text>
<text x="80.4" y="181.3">around</text>
<text x="86.7" y="181.3">1</text>
<text x="88.7" y="181.3">Ampere</text>
</g>
</svg>
